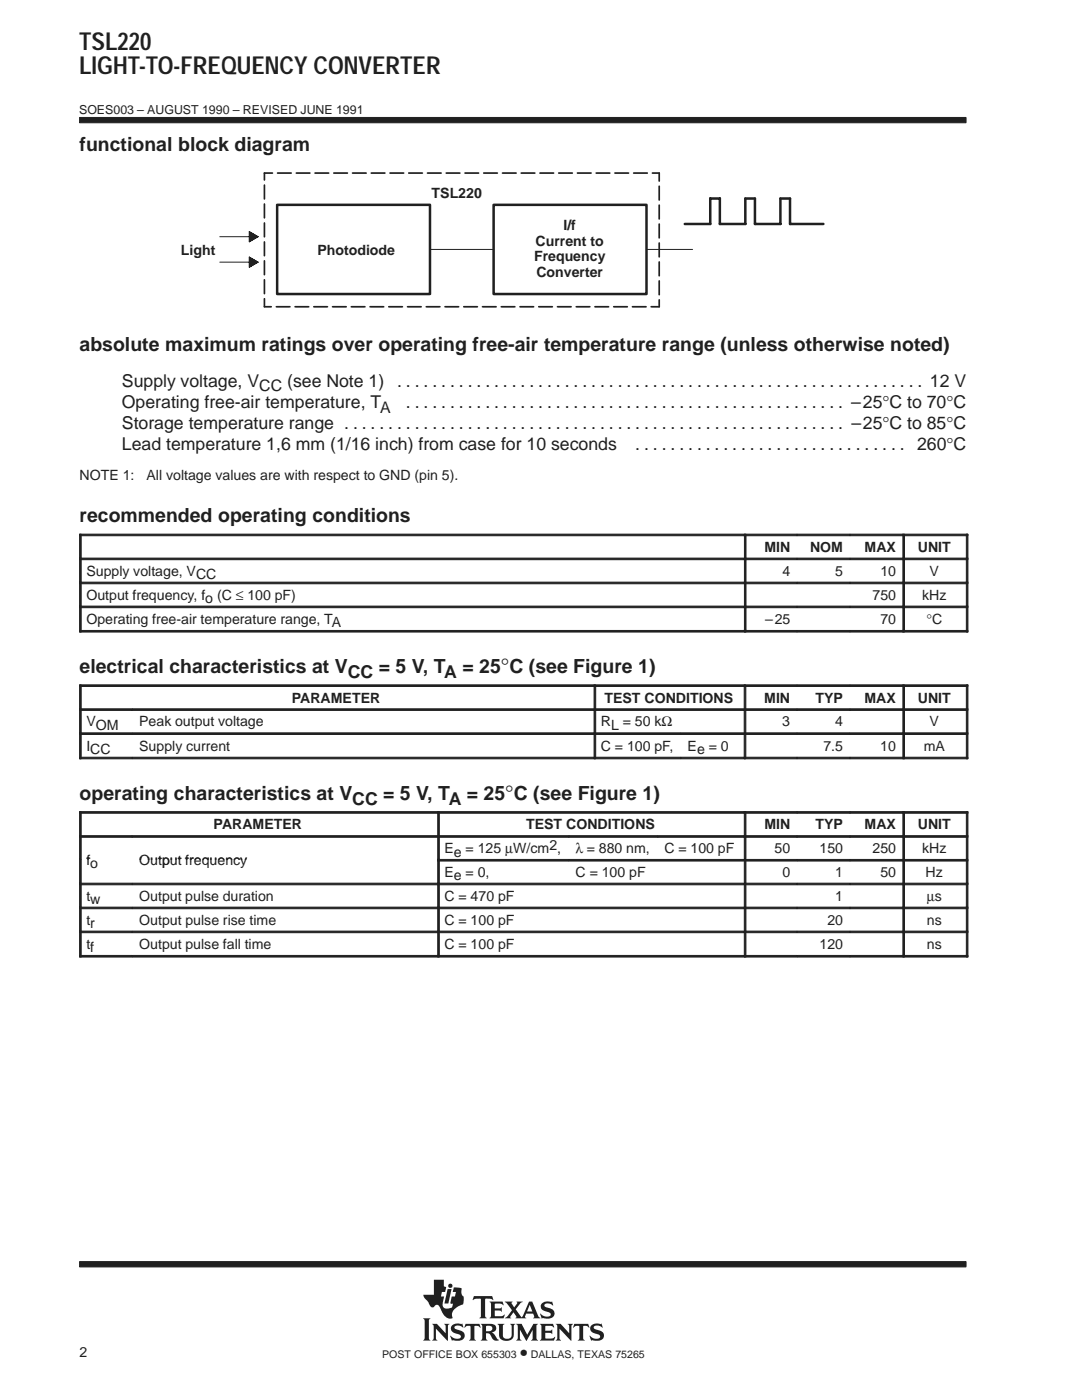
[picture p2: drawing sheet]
<svg xmlns="http://www.w3.org/2000/svg" width="216mm" height="279mm" viewBox="0 0 216 279" stroke-linecap="round" stroke-linejoin="round" font-family="sans-serif">
<g fill="#231f20" stroke="#231f20" stroke-width=".2">
<path d="M15.9 23.4h176.9v1.1h-176.9z" fill-rule="evenodd"/>
<path d="M15.9 251.8h176.9v1h-176.9z" fill-rule="evenodd"/>
</g>
<g fill="#231f20">
<path d="M89.3 257.3h.8l-.6 2.8h-.8z"/>
<path d="M95.9 264.2h2.1a.85 .85 0 0 1 1 .8 .85 .85 0 0 1-.9 .9l.4 .3 .7 1 .4 .2-.2 .1a1.11 1.11 0 0 1-1.4-.9l-.3-.4-.7-.1v1l.3 .4h-1.4l.3-.5v-2.3z" fill-rule="evenodd"/>
<path d="M100.7 259.8h1.6l-.2 .4 .5 .7 .6-.8-.1-.3h1.2l-.5 .3-.9 1.2 1 1.5a.22 .22 0 0 0 .3 0 .22 .22 0 0 0 .1-.2l1.3-2.8h.6l1.2 2.8 .4 .5-1.4-.1a.24 .24 0 0 0 .2-.1 .24 .24 0 0 0 0-.3l-.2-.4h-1.4l-.3 .6 .3 .3h-2.2l.2-.4-.5-.8-.7 .9 .2 .3h-1.3l.5-.4 1-1.2z" fill-rule="evenodd"/>
<path d="M118 264.5a2.12 2.12 0 0 1 1.9-.2l.1-.2 .3 .8-.8-.3h-.7a.35 .35 0 0 0-.3 .2 .35 .35 0 0 0 .2 .4l.5 .2a1.16 1.16 0 0 1 1.2 1.6 1.23 1.23 0 0 1-1.1 .6l-1.1-.1-.2 .1-.4-1 .9 .5 .7 .1a.47 .47 0 0 0 .6-.5 .47 .47 0 0 0-.6-.4 1.29 1.29 0 0 1-1.4-1.5z" fill-rule="evenodd"/>
<path d="M114.6 264.2h2.8l.2 .8-.5-.4h-.6l-.1 .1v2.4l.3 .4h-1.4l.3-.4v-2.4l-.1-.1h-.6l-.6 .4z" fill-rule="evenodd"/>
<path d="M107.7 264.2h2.6l.2 .8-.6-.4-1.1 .1v.9h1l.4-.3v.9l-.3-.2h-1.1v1.1h1.4l.5-.3-.2 .7h-2.8l.3-.5v-2.3z" fill-rule="evenodd"/>
<path d="M110.9 264.2h1l1.7 1.9v-1.5l-.3-.4h1l-.3 .4v3l-2.4-2.4v1.9l.3 .4h-1l.3-.4v-2.5z" fill-rule="evenodd"/>
<path d="M103 264.2h1.1l1.1 2.2 1.2-2.2h.9l-.3 .4v2.5l.4 .4h-1.4l.3-.4v-1.7l-1.3 2.2-1.3-2.3v1.8l.4 .4h-1.1l.3-.5v-2.3z" fill-rule="evenodd"/>
<path d="M90.2 264.5a2.17 2.17 0 0 1 1.9-.2l.1-.2 .3 .8-.8-.3h-.7a.36 .36 0 0 0-.3 .4 .36 .36 0 0 0 .4 .3l.3 .1a1.19 1.19 0 0 1 1.3 1.5l-.1 .1a1.23 1.23 0 0 1-1.1 .6l-1.1-.1-.2 .1-.4-1h.1a1.37 1.37 0 0 0 2.1 .2 .6 .6 0 0 0-.8-.6 1.08 1.08 0 0 1-1-.5 1.08 1.08 0 0 1 0-1.1z" fill-rule="evenodd"/>
<path d="M92.9 264.2h2.8l.2 .8-.5-.4h-.6l-.1 .1v2.4l.3 .4h-1.4l.2-.2 .1-.3v-2.3l-.7-.1-.6 .4z" fill-rule="evenodd"/>
<path d="M99.3 264.2h1.3l-.3 .3 .1 2.2 .2 .4 .8 .1a.73 .73 0 0 0 .7-.8v-1.9l-.3-.3h1l-.3 .3v2a1.56 1.56 0 0 1-1.3 1.1 1.56 1.56 0 0 1-1.5-.6l-.1-2.5z" fill-rule="evenodd"/>
<path d="M86.2 264.2h1l1.7 1.9v-1.5l-.3-.4h1.1l-.3 .3v3.1l-2.4-2.4v1.9l.3 .4h-1.1l.3-.5v-2.3z" fill-rule="evenodd"/>
<path d="M84.4 263.1h1.5l-.3 .3v3.8l.3 .3h-1.5l.3-.5v-3.4z" fill-rule="evenodd"/>
<path d="M94.6 258.7h3.6l.2 .8-.7-.3-.9 .1v3.4l.3 .4h-1.4l.3-.4v-3.4l-1-.1-.7 .2z" fill-rule="evenodd"/>
<path d="M97.7 259.8h2.6l.2 .7-.7-.3h-1.1v.9h1.1l.3-.2v.9l-.3-.2-1.1-.1v1.1l.1 .1h1.3l.5-.4 .1 .1-.2 .7h-2.8l.3-.6v-2.2z" fill-rule="evenodd"/>
<path d="M108.1 260.2l.1-.1a1.87 1.87 0 0 1 1.4-.3l.4 .1 .2-.2 .2 .8-1.1-.4a.44 .44 0 0 0-.7 .4 .44 .44 0 0 0 .6 .4 1.34 1.34 0 0 1 1.4 1.4 1.13 1.13 0 0 1-1.1 .9l-.8-.1a.37 .37 0 0 0-.6 .1l-.3-1 .1-.1 .6 .5 .8 .2a.47 .47 0 0 0 .6-.5 .47 .47 0 0 0-.5-.5h-.2a1.11 1.11 0 0 1-1.2-1.6z" fill-rule="evenodd"/>
<path d="M86.6 255.4h2v1.3l.4 .2-.2 .9h-.6l-.2 .9h.6l-.2 1.1a1.11 1.11 0 0 0 .3 1.3l.6 .1 .9-.3 .2-.7-.5-.1 .2-1.4h.7l.2-.9h-.7l.3-.9 1.5 .2v.9l.1 .5 .3 .2v1a.54 .54 0 0 1-.4 .7l-.4 .2a2.35 2.35 0 0 0-1.5 1.6v.4a.29 .29 0 0 1 .1 .3 .29 .29 0 0 1-.2 .2l-.1 .1a2.21 2.21 0 0 1-2-1.9l-.1-.1a.68 .68 0 0 0-.5-.8 .68 .68 0 0 0-.8 .4 .88 .88 0 0 1-1.1-.8l-.8-1-.2-.6h2.1z" fill-rule="evenodd"/>
<circle cx="89.9" cy="256.6" r=".43"/>
</g>
<g fill="#fff">
<path d="M105.7 260.4l.5 1.3h-1z"/>
<path d="M97 264.7l.6-.1a.56 .56 0 0 1 .7 .5 .56 .56 0 0 1-.7 .6h-.6z" fill-rule="evenodd"/>
</g>
<g fill="none" stroke="#231f20" stroke-width=".2">
<path d="M43.9 52.3h7.6M43.9 47.2h7.6M49.7 51.3l1.8 1-1.8 1zM49.7 46.2l1.8 1-1.8 1.1zM49.8 46.3v1.9M49.8 51.3v2M49.9 46.3v1.8M49.9 51.4v1.8M50 46.4v1.7M50 51.5v1.7M50.2 46.5v1.5M50.2 51.6v1.5"/>
<path d="M50.3 46.6v1.3M50.3 51.6v1.4M50.4 46.6v1.3M50.4 51.7v1.2M50.6 46.7v1.1M50.6 51.8v1.1M50.7 46.8v.9M50.7 51.9v.9M50.8 46.8v.8M50.8 51.9v.8M50.9 46.9v.7M50.9 52v.6"/>
<path d="M51.1 47v.5M51.1 52.1v.5M51.2 47.1v.3M51.2 52.1v.4M51.3 47.1v.2M51.3 52.2v.2M51.4 47.2v.1M51.4 52.3v.1M85.8 49.8h12.7M129 49.8h9.2"/>
</g>
<path d="M55.3 40.9h30.5v17.8h-30.5zM98.5 40.9h30.5v17.8h-30.5zM136.6 44.7h5.1v-5.1h1.9v5.1h5.1v-5.1h1.9v5.1h5.1v-5.1h1.9v5.1h6.7" fill="none" stroke="#231f20" stroke-width=".5"/>
<path d="M52.8 34.5v26.7M131.5 61.2v-26.7" fill="none" stroke="#231f20" stroke-width=".34" stroke-dasharray="2.8 1" stroke-dashoffset="1.4"/>
<path d="M131.5 34.5h-78.7M52.8 61.2h78.7" fill="none" stroke="#231f20" stroke-width=".34" stroke-dasharray="2.7 1" stroke-dashoffset="1.4"/>
<g fill="#231f20" stroke="#231f20" stroke-width=".2">
<path d="M15.9 106.6h.3v4.8h-.3z" fill-rule="evenodd"/>
<path d="M15.9 106.6h132.6v.3h-132.6z" fill-rule="evenodd"/>
<path d="M148.5 106.6h.4v4.8h-.4z" fill-rule="evenodd"/>
<path d="M148.5 106.6h10.5v.3h-10.5z" fill-rule="evenodd"/>
<path d="M159.1 106.6h10.5v.3h-10.5z" fill-rule="evenodd"/>
<path d="M169.6 106.6h10.5v.3h-10.5z" fill-rule="evenodd"/>
<path d="M180.2 106.6h.3v4.8h-.3z" fill-rule="evenodd"/>
<path d="M192.8 106.6h.3v4.8h-.3z" fill-rule="evenodd"/>
<path d="M180.2 106.6h12.9v.3h-12.9z" fill-rule="evenodd"/>
<path d="M15.9 111.4h.3v4.8h-.3z" fill-rule="evenodd"/>
<path d="M15.9 111.4h132.6v.3h-132.6z" fill-rule="evenodd"/>
<path d="M148.5 111.4h.4v4.8h-.4z" fill-rule="evenodd"/>
<path d="M148.5 111.4h10.5v.3h-10.5z" fill-rule="evenodd"/>
<path d="M159.1 111.4h10.5v.3h-10.5z" fill-rule="evenodd"/>
<path d="M169.6 111.4h10.5v.3h-10.5z" fill-rule="evenodd"/>
<path d="M180.2 111.4h.3v4.8h-.3z" fill-rule="evenodd"/>
<path d="M192.8 111.4h.3v4.8h-.3z" fill-rule="evenodd"/>
<path d="M180.2 111.4h12.9v.3h-12.9z" fill-rule="evenodd"/>
<path d="M15.9 116.2h.3v4.7h-.3z" fill-rule="evenodd"/>
<path d="M15.9 116.2h132.6v.3h-132.6z" fill-rule="evenodd"/>
<path d="M148.5 116.2h.4v4.7h-.4z" fill-rule="evenodd"/>
<path d="M148.5 116.2h10.5v.3h-10.5z" fill-rule="evenodd"/>
<path d="M159.1 116.2h10.5v.3h-10.5z" fill-rule="evenodd"/>
<path d="M169.6 116.2h10.5v.3h-10.5z" fill-rule="evenodd"/>
<path d="M180.2 116.2h.3v4.7h-.3z" fill-rule="evenodd"/>
<path d="M192.8 116.2h.3v4.7h-.3z" fill-rule="evenodd"/>
<path d="M180.2 116.2h12.9v.3h-12.9z" fill-rule="evenodd"/>
<path d="M15.9 121h.3v5.1h-.3z" fill-rule="evenodd"/>
<path d="M15.9 121h132.6v.3h-132.6z" fill-rule="evenodd"/>
<path d="M15.9 125.8h132.6v.3h-132.6z" fill-rule="evenodd"/>
<path d="M148.5 121h.4v5.1h-.4z" fill-rule="evenodd"/>
<path d="M148.5 121h10.5v.3h-10.5z" fill-rule="evenodd"/>
<path d="M148.5 125.8h10.5v.3h-10.5z" fill-rule="evenodd"/>
<path d="M159.1 121h10.5v.3h-10.5z" fill-rule="evenodd"/>
<path d="M159.1 125.8h10.5v.3h-10.5z" fill-rule="evenodd"/>
<path d="M169.6 121h10.5v.3h-10.5z" fill-rule="evenodd"/>
<path d="M169.6 125.8h10.5v.3h-10.5z" fill-rule="evenodd"/>
<path d="M180.2 121h.3v5.1h-.3z" fill-rule="evenodd"/>
<path d="M192.8 121h.3v5.1h-.3z" fill-rule="evenodd"/>
<path d="M180.2 121h12.9v.3h-12.9z" fill-rule="evenodd"/>
<path d="M180.2 125.8h12.9v.3h-12.9z" fill-rule="evenodd"/>
<path d="M15.9 136.7h.3v4.7h-.3z" fill-rule="evenodd"/>
<path d="M15.9 136.7h102.6v.3h-102.6z" fill-rule="evenodd"/>
<path d="M118.5 136.7h.4v4.7h-.4z" fill-rule="evenodd"/>
<path d="M118.5 136.7h30v.3h-30z" fill-rule="evenodd"/>
<path d="M148.5 136.7h.3v4.7h-.3z" fill-rule="evenodd"/>
<path d="M148.5 136.7h10.5v.3h-10.5z" fill-rule="evenodd"/>
<path d="M159 136.7h10.6v.3h-10.6z" fill-rule="evenodd"/>
<path d="M169.6 136.7h10.5v.3h-10.5z" fill-rule="evenodd"/>
<path d="M180.2 136.7h.3v4.7h-.3z" fill-rule="evenodd"/>
<path d="M192.8 136.7h.3v4.7h-.3z" fill-rule="evenodd"/>
<path d="M180.2 136.7h12.9v.3h-12.9z" fill-rule="evenodd"/>
<path d="M15.9 141.5h.3v4.7h-.3z" fill-rule="evenodd"/>
<path d="M15.9 141.5h10.5v.3h-10.5z" fill-rule="evenodd"/>
<path d="M26.4 141.5h92.1v.3h-92.1z" fill-rule="evenodd"/>
<path d="M118.5 141.5h.4v4.7h-.4z" fill-rule="evenodd"/>
<path d="M118.5 141.5h30v.3h-30z" fill-rule="evenodd"/>
<path d="M148.5 141.5h.3v4.7h-.3z" fill-rule="evenodd"/>
<path d="M148.5 141.5h10.5v.3h-10.5z" fill-rule="evenodd"/>
<path d="M159 141.5h10.6v.3h-10.6z" fill-rule="evenodd"/>
<path d="M169.6 141.5h10.5v.3h-10.5z" fill-rule="evenodd"/>
<path d="M180.2 141.5h.3v4.7h-.3z" fill-rule="evenodd"/>
<path d="M192.8 141.5h.3v4.7h-.3z" fill-rule="evenodd"/>
<path d="M180.2 141.5h12.9v.3h-12.9z" fill-rule="evenodd"/>
<path d="M15.9 146.3h.3v5.1h-.3z" fill-rule="evenodd"/>
<path d="M15.9 146.3h10.5v.3h-10.5z" fill-rule="evenodd"/>
<path d="M15.9 151.1h10.5v.3h-10.5z" fill-rule="evenodd"/>
<path d="M26.4 146.3h92.1v.3h-92.1z" fill-rule="evenodd"/>
<path d="M26.4 151.1h92.1v.3h-92.1z" fill-rule="evenodd"/>
<path d="M118.5 146.3h.4v5.1h-.4z" fill-rule="evenodd"/>
<path d="M118.5 146.3h17.3v.3h-17.3z" fill-rule="evenodd"/>
<path d="M118.5 151.1h17.3v.3h-17.3z" fill-rule="evenodd"/>
<path d="M135.8 146.3h12.7v.3h-12.7z" fill-rule="evenodd"/>
<path d="M135.8 151.1h12.7v.3h-12.7z" fill-rule="evenodd"/>
<path d="M148.5 146.3h.3v5.1h-.3z" fill-rule="evenodd"/>
<path d="M148.5 146.3h10.5v.3h-10.5z" fill-rule="evenodd"/>
<path d="M148.5 151.1h10.5v.3h-10.5z" fill-rule="evenodd"/>
<path d="M159 146.3h10.6v.3h-10.6z" fill-rule="evenodd"/>
<path d="M159 151.1h10.6v.3h-10.6z" fill-rule="evenodd"/>
<path d="M169.6 146.3h10.5v.3h-10.5z" fill-rule="evenodd"/>
<path d="M169.6 151.1h10.5v.3h-10.5z" fill-rule="evenodd"/>
<path d="M180.2 146.3h.3v5.1h-.3z" fill-rule="evenodd"/>
<path d="M192.8 146.3h.3v5.1h-.3z" fill-rule="evenodd"/>
<path d="M180.2 146.3h12.9v.3h-12.9z" fill-rule="evenodd"/>
<path d="M180.2 151.1h12.9v.3h-12.9z" fill-rule="evenodd"/>
<path d="M15.9 162h.3v4.8h-.3z" fill-rule="evenodd"/>
<path d="M15.9 162h71.4v.3h-71.4z" fill-rule="evenodd"/>
<path d="M87.3 162h.4v4.8h-.4z" fill-rule="evenodd"/>
<path d="M87.3 162h61.2v.3h-61.2z" fill-rule="evenodd"/>
<path d="M148.5 162h.3v4.8h-.3z" fill-rule="evenodd"/>
<path d="M148.5 162h10.5v.3h-10.5z" fill-rule="evenodd"/>
<path d="M159.1 162h10.5v.3h-10.5z" fill-rule="evenodd"/>
<path d="M169.6 162h10.5v.3h-10.5z" fill-rule="evenodd"/>
<path d="M180.2 162h.3v4.8h-.3z" fill-rule="evenodd"/>
<path d="M192.8 162h.3v4.8h-.3z" fill-rule="evenodd"/>
<path d="M180.2 162h12.9v.3h-12.9z" fill-rule="evenodd"/>
<path d="M15.9 166.8h.3v4.7h-.3z" fill-rule="evenodd"/>
<path d="M15.9 166.8h10.5v.3h-10.5z" fill-rule="evenodd"/>
<path d="M26.4 166.8h60.9v.3h-60.9z" fill-rule="evenodd"/>
<path d="M87.3 166.8h.4v4.7h-.4z" fill-rule="evenodd"/>
<path d="M87.3 166.8h26.2v.3h-26.2z" fill-rule="evenodd"/>
<path d="M113.5 166.8h17.7v.3h-17.7z" fill-rule="evenodd"/>
<path d="M131.2 166.8h17.3v.3h-17.3z" fill-rule="evenodd"/>
<path d="M148.5 166.8h.3v4.7h-.3z" fill-rule="evenodd"/>
<path d="M148.5 166.8h10.5v.3h-10.5z" fill-rule="evenodd"/>
<path d="M159.1 166.8h10.5v.3h-10.5z" fill-rule="evenodd"/>
<path d="M169.6 166.8h10.5v.3h-10.5z" fill-rule="evenodd"/>
<path d="M180.2 166.8h.3v4.7h-.3z" fill-rule="evenodd"/>
<path d="M192.8 166.8h.3v4.7h-.3z" fill-rule="evenodd"/>
<path d="M180.2 166.8h12.9v.3h-12.9z" fill-rule="evenodd"/>
<path d="M15.9 171.5h.3v4.7h-.3z" fill-rule="evenodd"/>
<path d="M87.3 171.5h.4v4.7h-.4z" fill-rule="evenodd"/>
<path d="M87.3 171.5h26.2v.3h-26.2z" fill-rule="evenodd"/>
<path d="M113.5 171.5h35v.3h-35z" fill-rule="evenodd"/>
<path d="M148.5 171.5h.3v4.7h-.3z" fill-rule="evenodd"/>
<path d="M148.5 171.5h10.5v.3h-10.5z" fill-rule="evenodd"/>
<path d="M159.1 171.5h10.5v.3h-10.5z" fill-rule="evenodd"/>
<path d="M169.6 171.5h10.5v.3h-10.5z" fill-rule="evenodd"/>
<path d="M180.2 171.5h.3v4.7h-.3z" fill-rule="evenodd"/>
<path d="M192.8 171.5h.3v4.7h-.3z" fill-rule="evenodd"/>
<path d="M180.2 171.5h12.9v.3h-12.9z" fill-rule="evenodd"/>
<path d="M15.9 176.3h.3v4.7h-.3z" fill-rule="evenodd"/>
<path d="M15.9 176.3h10.5v.3h-10.5z" fill-rule="evenodd"/>
<path d="M26.4 176.3h60.9v.3h-60.9z" fill-rule="evenodd"/>
<path d="M87.3 176.3h.4v4.7h-.4z" fill-rule="evenodd"/>
<path d="M87.3 176.3h61.2v.3h-61.2z" fill-rule="evenodd"/>
<path d="M148.5 176.3h.3v4.7h-.3z" fill-rule="evenodd"/>
<path d="M148.5 176.3h10.5v.3h-10.5z" fill-rule="evenodd"/>
<path d="M159.1 176.3h10.5v.3h-10.5z" fill-rule="evenodd"/>
<path d="M169.6 176.3h10.5v.3h-10.5z" fill-rule="evenodd"/>
<path d="M180.2 176.3h.3v4.7h-.3z" fill-rule="evenodd"/>
<path d="M192.8 176.3h.3v4.7h-.3z" fill-rule="evenodd"/>
<path d="M180.2 176.3h12.9v.3h-12.9z" fill-rule="evenodd"/>
<path d="M15.9 181h.3v4.8h-.3z" fill-rule="evenodd"/>
<path d="M15.9 181h10.5v.4h-10.5z" fill-rule="evenodd"/>
<path d="M26.4 181h60.9v.4h-60.9z" fill-rule="evenodd"/>
<path d="M87.3 181h.4v4.8h-.4z" fill-rule="evenodd"/>
<path d="M87.3 181h61.2v.4h-61.2z" fill-rule="evenodd"/>
<path d="M148.5 181h.3v4.8h-.3z" fill-rule="evenodd"/>
<path d="M148.5 181h10.5v.4h-10.5z" fill-rule="evenodd"/>
<path d="M159.1 181h10.5v.4h-10.5z" fill-rule="evenodd"/>
<path d="M169.6 181h10.5v.4h-10.5z" fill-rule="evenodd"/>
<path d="M180.2 181h.3v4.8h-.3z" fill-rule="evenodd"/>
<path d="M192.8 181h.3v4.8h-.3z" fill-rule="evenodd"/>
<path d="M180.2 181h12.9v.4h-12.9z" fill-rule="evenodd"/>
<path d="M15.9 185.8h.3v5.2h-.3z" fill-rule="evenodd"/>
<path d="M15.9 185.8h10.5v.3h-10.5z" fill-rule="evenodd"/>
<path d="M15.9 190.7h10.5v.3h-10.5z" fill-rule="evenodd"/>
<path d="M26.4 185.8h60.9v.3h-60.9z" fill-rule="evenodd"/>
<path d="M26.4 190.7h60.9v.3h-60.9z" fill-rule="evenodd"/>
<path d="M87.3 185.8h.4v5.2h-.4z" fill-rule="evenodd"/>
<path d="M87.3 185.8h61.2v.3h-61.2z" fill-rule="evenodd"/>
<path d="M87.3 190.7h61.2v.3h-61.2z" fill-rule="evenodd"/>
<path d="M148.5 185.8h.3v5.2h-.3z" fill-rule="evenodd"/>
<path d="M148.5 185.8h10.5v.3h-10.5z" fill-rule="evenodd"/>
<path d="M148.5 190.7h10.5v.3h-10.5z" fill-rule="evenodd"/>
<path d="M159.1 185.8h10.5v.3h-10.5z" fill-rule="evenodd"/>
<path d="M159.1 190.7h10.5v.3h-10.5z" fill-rule="evenodd"/>
<path d="M169.6 185.8h10.5v.3h-10.5z" fill-rule="evenodd"/>
<path d="M169.6 190.7h10.5v.3h-10.5z" fill-rule="evenodd"/>
<path d="M180.2 185.8h.3v5.2h-.3z" fill-rule="evenodd"/>
<path d="M192.8 185.8h.3v5.2h-.3z" fill-rule="evenodd"/>
<path d="M180.2 185.8h12.9v.3h-12.9z" fill-rule="evenodd"/>
<path d="M180.2 190.7h12.9v.3h-12.9z" fill-rule="evenodd"/>
</g>
<g font-size="4.9" fill="#231f20">
<text x="15.8" y="9.9">TSL220</text>
<text x="15.8" y="14.8">LIGHT-TO-FREQUENCY CONVERTER</text>
</g>
<g font-size="4.2" fill="#231f20">
<text x="99.9" y="134.3">°C (see Figure 1)</text>
<text x="100.8" y="159.6">°C (see Figure 1)</text>
</g>
<g font-size="3.9" fill="#231f20">
<text x="15.9" y="30.2">functional block diagram</text>
<text x="15.9" y="70.1">absolute maximum ratings over operating free-air temperature range (unless otherwise noted)</text>
<text x="15.9" y="104.2">recommended operating conditions</text>
<text x="15.9" y="134.3">electrical characteristics at V</text>
<text x="15.9" y="159.6">operating characteristics at V</text>
</g>
<g font-size="3.5" fill="#231f20">
<text x="24.3" y="77.2">Supply voltage, V</text>
<text x="79.2" y="77.2">. . . . . . . . . . . . . . . . . . . . . . . . . . . . . . . . . . . . . . . . . . . . . . . . . . . . . . . . . . . . 12 V</text>
<text x="24.3" y="81.5">Operating free-air temperature, T</text>
<text x="81" y="81.5">. . . . . . . . . . . . . . . . . . . . . . . . . . . . . . . . . . . . . . . . . . . . . . . . . . –25°C to 70°C</text>
<text x="24.3" y="89.9">Lead temperature 1,6 mm (1/16 inch) from case for 10 seconds</text>
<text x="24.3" y="85.7">Storage temperature range . . . . . . . . . . . . . . . . . . . . . . . . . . . . . . . . . . . . . . . . . . . . . . . . . . . . . . . . . –25°C to 85°C</text>
<text x="126.8" y="89.9">. . . . . . . . . . . . . . . . . . . . . . . . . . . . . . . 260°C</text>
<text x="69.4" y="135.3">CC = 5 V, TA = 25</text>
<text x="70.3" y="160.6">CC = 5 V, TA = 25</text>
<text x="103.7" y="271">•</text>
</g>
<g font-size="3.2" fill="#231f20">
<text x="51.7" y="78.1">CC (see Note 1)</text>
<text x="75.8" y="82.3">A</text>
</g>
<g font-size="2.8" fill="#231f20">
<text x="86.1" y="39.4">TSL220</text>
<text x="112.4" y="45.9">I/f</text>
<text x="36.1" y="50.9">Light</text>
<text x="63.3" y="50.9">Photodiode</text>
<text x="106.6" y="52.1">Frequency</text>
<text x="106.9" y="49">Current to</text>
<text x="107" y="55.2">Converter</text>
<text x="15.9" y="95.7">NOTE 1:</text>
<text x="29.2" y="95.7">All voltage values are with respect to GND (pin 5).</text>
<text x="152.5" y="110.1">MIN</text>
<text x="161.6" y="110.1">NOM</text>
<text x="172.5" y="110.1">MAX</text>
<text x="183.1" y="110.1">UNIT</text>
<text x="17.2" y="114.9">Supply voltage, VCC</text>
<text x="17.2" y="119.7">Output frequency, fo (C ≤ 100 pF)</text>
<text x="156.1" y="114.9">4</text>
<text x="166.7" y="114.9">5</text>
<text x="174.1" y="119.7">750</text>
<text x="175.7" y="114.9">10</text>
<text x="184" y="119.7">kHz</text>
<text x="185.5" y="114.9">V</text>
<text x="17.2" y="124.5">Operating free-air temperature range, TA</text>
<text x="152.7" y="124.5">–25</text>
<text x="175.7" y="124.5">70</text>
<text x="184.9" y="124.5">°C</text>
<text x="58.2" y="140.2">PARAMETER</text>
<text x="120.6" y="140.2">TEST CONDITIONS</text>
<text x="152.5" y="140.2">MIN</text>
<text x="162.7" y="140.2">TYP</text>
<text x="172.5" y="140.2">MAX</text>
<text x="183.1" y="140.2">UNIT</text>
<text x="17.2" y="145">VOM</text>
<text x="17.2" y="149.8">ICC</text>
<text x="27.8" y="145">Peak output voltage</text>
<text x="27.8" y="149.8">Supply current</text>
<text x="119.9" y="145">RL = 50 kΩ</text>
<text x="119.9" y="149.8">C = 100 pF,</text>
<text x="137.2" y="149.8">Ee = 0</text>
<text x="156.1" y="145">3</text>
<text x="164.3" y="149.8">7.5</text>
<text x="166.6" y="145">4</text>
<text x="175.6" y="149.8">10</text>
<text x="184.3" y="149.8">mA</text>
<text x="185.5" y="145">V</text>
<text x="42.6" y="165.5">PARAMETER</text>
<text x="105" y="165.5">TEST CONDITIONS</text>
<text x="152.5" y="165.5">MIN</text>
<text x="162.7" y="165.5">TYP</text>
<text x="172.5" y="165.5">MAX</text>
<text x="183.1" y="165.5">UNIT</text>
<text x="17.2" y="172.6">fo</text>
<text x="17.2" y="172.6">f</text>
<text x="27.8" y="172.6">Output frequency</text>
<text x="88.7" y="170.3">Ee = 125 µW/cm2,</text>
<text x="114.9" y="170.3">λ = 880 nm,</text>
<text x="132.6" y="170.3">C = 100 pF</text>
<text x="154.6" y="170.3">50</text>
<text x="163.5" y="170.3">150</text>
<text x="174.1" y="170.3">250</text>
<text x="184" y="170.3">kHz</text>
<text x="17.2" y="179.8">tw</text>
<text x="27.8" y="179.8">Output pulse duration</text>
<text x="88.7" y="175">Ee = 0,</text>
<text x="88.7" y="179.8">C = 470 pF</text>
<text x="114.9" y="175">C = 100 pF</text>
<text x="156.1" y="175">0</text>
<text x="166.7" y="175">1</text>
<text x="166.7" y="179.8">1</text>
<text x="175.7" y="175">50</text>
<text x="184.7" y="175">Hz</text>
<text x="184.9" y="179.8">µs</text>
<text x="17.2" y="184.6">tr</text>
<text x="27.8" y="184.6">Output pulse rise time</text>
<text x="88.7" y="184.6">C = 100 pF</text>
<text x="165.1" y="184.6">20</text>
<text x="184.9" y="184.6">ns</text>
<text x="17.2" y="189.3">tf</text>
<text x="27.8" y="189.3">Output pulse fall time</text>
<text x="88.7" y="189.3">C = 100 pF</text>
<text x="163.5" y="189.3">120</text>
<text x="184.9" y="189.3">ns</text>
<text x="15.9" y="270.7">2</text>
</g>
<text font-size="2.5" fill="#231f20" x="15.8" y="22.7">SOES003 – AUGUST 1990 – REVISED JUNE 1991</text>
<g font-size="2.1" fill="#231f20">
<text x="76.3" y="271">POST OFFICE BOX 655303</text>
<text x="105.9" y="271">DALLAS, TEXAS 75265</text>
</g>
</svg>
